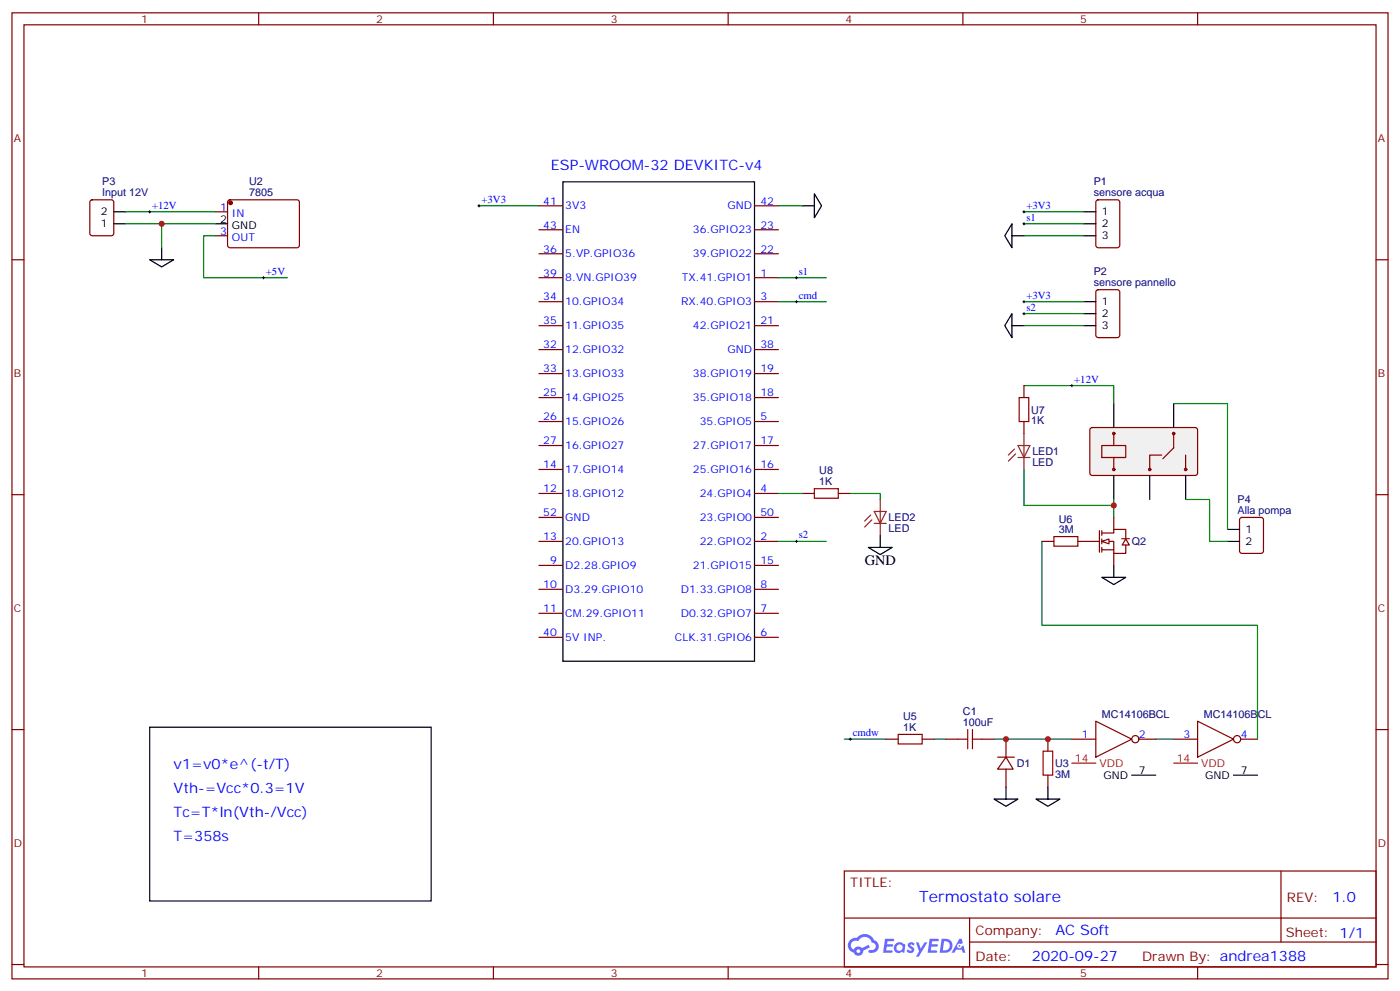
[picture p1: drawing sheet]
<svg xmlns="http://www.w3.org/2000/svg" width="412mm" height="292mm" viewBox="0 0 412 292" stroke-linecap="round" stroke-linejoin="round" font-family="sans-serif">
<g fill="none" stroke="#870000" stroke-width=".35">
<path d="M3.5 3.8h405.4v284.3h-405.4zM7.1 7.3h398.2v277.3h-398.2zM76.2 3.8v3.5M145.3 3.8v3.5M214.5 3.8v3.5M283.6 3.8v3.5M352.8 3.8v3.5M3.5 76.4h3.6M405.3 76.4h3.6M3.5 145.6h3.6M405.3 145.6h3.6M3.5 214.7h3.6"/>
<path d="M405.3 214.7h3.6M248.7 256.4h156.6v28.2h-156.6zM377.3 256.4v20.9M248.7 270.2h156.5M285.6 277.3h119.6M285.6 270.2v14.1M3.5 283.9h3.6M76.2 284.6v3.5M145.3 284.6v3.5M214.5 284.6v3.5M283.6 284.6v3.5M352.8 284.6v3.5"/>
<path d="M405.3 283.9h3.6"/>
</g>
<g fill="#5487ff">
<path d="M267.7 277.5a1.22 1.22 0 0 1 1.7 .3l-.4 .6a.47 .47 0 0 0-.3-.4 .47 .47 0 0 0-.5 .2l.1 .2a1.14 1.14 0 0 1 .8 1.7 1.14 1.14 0 0 1-1.9 0l-.2-.2 .5-.5 .7 .4a.29 .29 0 0 0 .3-.2 .29 .29 0 0 0-.2-.4 1.04 1.04 0 0 1-.6-1.7z"/>
<path d="M260.7 276.3h2.4l.3 .2-.2 .5h-1.8l-.1 .9h1.5l.3 .4-.3 .3h-1.6l-.2 1.1 1.7 .1 .2 .3-.2 .3h-2.6z"/>
<path d="M273.8 276.3h2.4l.3 .2-.1 .5h-1.8l-.2 .9h1.6l.3 .4-.4 .3h-1.6l-.1 1.1 1.7 .1 .2 .3-.2 .3h-2.6z"/>
<path d="M282.6 276.3h.7l.3 1.2-.6 .4a.69 .69 0 0 0-1 .2 .69 .69 0 0 0 .4 1 .69 .69 0 0 0 .9-.6l.5-.3 .6 2.2h-.8l-.2-.8h-1.8l-.5 .8h-.8z"/>
<path d="M269.8 277.4h.8l.6 1.8 1.1-1.8h.9l-2.6 4.2h-.8l.9-1.6z"/>
<path d="M277.4 276.3l-.6 4.1h1.3a2.11 2.11 0 0 0 2.5-2.1 2.11 2.11 0 0 0-2.5-2zM278.1 277a1.39 1.39 0 0 1 1.7 1.4 1.39 1.39 0 0 1-1.8 1.3h-.3z"/>
<path d="M263.7 277.9a1.54 1.54 0 0 0-.1 2.2 1.54 1.54 0 0 0 2.2 .1l.6 .2 .3-2.3-.2-.2h-.4a1.49 1.49 0 0 0-2.4 0zM264 278.9a.94 .94 0 0 1 1.8 0 .94 .94 0 0 1-1.8 0z"/>
<path d="M250.4 276.7a2.18 2.18 0 0 0 1.1 3.7 1.44 1.44 0 0 0 1.6 .9 1.44 1.44 0 0 0 1.2-1.5l2-1-.5-.7-1.9 .9a1.47 1.47 0 0 0-2.4 .5 1.39 1.39 0 0 1-.7-2 1.39 1.39 0 0 1 2-.4 2.12 2.12 0 0 1 2.2-1.3 2.12 2.12 0 0 1 1.9 1.7 1.14 1.14 0 0 1 1.1 1.4 1.14 1.14 0 0 1-1.7 .7 .43 .43 0 0 0-.5 .4 .43 .43 0 0 0 .4 .5 1.98 1.98 0 0 0 2.5-1.3 1.98 1.98 0 0 0-1.2-2.5 3.1 3.1 0 0 0-5.3-.7l-.9 .1zM252.3 280a.55 .55 0 0 1 1.1 0 .55 .55 0 0 1-1.1 0z"/>
<circle cx="282.6" cy="278.4" r=".26"/>
</g>
<g fill="none" stroke="#000" stroke-width=".35">
<path d="M165.8 53.5h56.4v141.1h-56.4zM33.5 62.3h3.5M33.5 65.9h3.5M44.1 76.4h7.1l-3.6 2.2zM47.6 72.9v3.5M63.5 65.9h3.5M298.1 65.9v7l-2.1-3.5zM298.1 69.4h3.5M319.3 62.3h3.5M319.3 65.9h3.5M319.3 69.4h3.5M298.1 92.3v7.1l-2.1-3.6z"/>
<path d="M298.1 95.8h3.5M319.3 88.8h3.5M319.3 92.3h3.5M319.3 95.8h3.5"/>
</g>
<g fill="none" stroke="#870000" stroke-width=".35">
<path d="M26.7 59l.5-.2h5.6l.7 .4v9.5l-.4 .6-5.9 .1-.7-.5v-9.4zM67.3 59l.4-.2 20.1 .1 .4 .6-.1 13-.6 .4h-20l-.5-.7v-12.7zM323 59l.5-.2h5.6l.7 .4v13l-.4 .7h-5.9l-.7-.4v-13zM63.5 62.3h3.5M63.5 69.4h3.5M158.7 60.6h7.1M158.7 67.6h7.1M158.7 74.7h7.1M222.2 60.6h7.1M222.2 67.6h7.1M222.2 74.7h7.1M158.7 81.7h7.1"/>
<path d="M158.7 88.8h7.1M158.7 95.8h7.1M222.2 81.7h7.1M222.2 88.8h7.1M222.2 95.8h7.1M323 85.5l.5-.2h5.6l.7 .4v13l-.4 .6-5.9 .1-.7-.5v-12.9zM158.7 102.9h7.1M158.7 110h7.1M158.7 117h7.1M222.2 102.9h7.1M222.2 110h7.1M222.2 117h7.1"/>
<path d="M158.7 124.1h7.1M158.7 131.1h7.1M158.7 138.2h7.1M222.2 124.1h7.1M222.2 131.1h7.1M222.2 138.2h7.1M158.7 145.2h7.1M158.7 152.3h7.1M158.7 159.3h7.1M222.2 145.2h7.1M222.2 152.3h7.1M222.2 159.3h7.1"/>
<path d="M158.7 166.4h7.1M158.7 173.5h7.1M222.2 166.4h7.1M222.2 173.5h7.1M158.7 180.5h7.1M158.7 187.6h7.1M222.2 180.5h7.1M222.2 187.6h7.1"/>
</g>
<path d="M37 62.3h26.5M37 65.9h26.5M47.6 65.9v7M63.5 69.4h-3.5v12.3h24.7M141.1 60.6h17.6M301.6 62.3h17.7M301.6 69.4h17.7M301.6 65.9h17.7M301.6 88.8h17.7M301.6 95.8h17.7M301.6 92.3h17.7" fill="none" stroke="#008700" stroke-width=".35"/>
<path d="M140.8 60.6h.7M141.1 60.2v.7M301.3 62.3h.7M301.6 62v.7M77.3 81.7h.7M77.6 81.4v.7M301.3 88.8h.7M301.6 88.4v.7" fill="none" stroke="#000" stroke-width=".29"/>
<circle cx="67.9" cy="59.7" r=".53" fill="#870000" stroke="#870000" stroke-width=".35"/>
<path d="M321.3 126l.4-.2 30.6 .1 .5 .6-.1 13-.6 .4h-30.6l-.5-.7v-12.7z" fill="#f0f0f0" stroke="#870000" stroke-width=".35"/>
<path d="M239.9 57l2.1 3.6-2.1 3.5zM236.4 60.6h3.5M328.1 118.8v7M345.7 118.8v7M328.1 139.9v7.1M338.7 139.9v7.1M349.2 139.9v7.1M361.6 155.8h3.5M361.6 159.3h3.5M324.6 169.9h7l-3.5 2.1zM328.1 166.4v3.5" fill="none" stroke="#000" stroke-width=".35"/>
<g fill="none" stroke="#870000" stroke-width=".35">
<path d="M324.6 131.1h7v3.6h-7zM328.1 127.6v3.5M328.1 134.7v3.5M342.2 133.9h-3.5v4.3M345.7 127.6v4.2l-3.2 3.2M349.2 133.9v4.3M321 159.3h2.8M323.8 156.2v6.3M324.6 159.3h3.5v3.6h3.5v-2.5M324.6 156.9h3.5v-1.1h3.5v2.8M324.6 156.2v1.4M324.6 158.6v1.5"/>
<path d="M328.1 152.3v3.5M330.4 158.6h2.3M331.6 158.6l1.1 1.8h-2.1zM365.4 152.5l.4-.2h5.7l.6 .4 .1 9.5-.5 .6-5.9 .1-.6-.5-.1-9.4zM324.6 161.1v1.4M324.6 161.8h3.5M328.1 162.9v3.5"/>
<circle cx="328.1" cy="138.2" r=".35"/>
<circle cx="328.1" cy="127.6" r=".35"/>
<circle cx="338.7" cy="138.2" r=".35"/>
<circle cx="345.7" cy="127.6" r=".35"/>
<circle cx="349.3" cy="138.2" r=".35"/>
</g>
<path d="M229.3 60.6h7.1M229.3 81.7h14.1M229.3 88.8h14.1M301.6 113.5h26.5v5.3M345.7 118.8h15.9v37M229.3 159.3h14.1M328.1 147v5.3M349.2 147h7.1v12.3h5.3" fill="none" stroke="#008700" stroke-width=".35"/>
<path d="M301.3 65.9h.7M301.6 65.5v.7M234.2 81.7h.7M234.2 88.8h.7M234.6 81.4v.7M234.6 88.4v.7M301.3 92.3h.7M301.6 92v.7M315.4 113.5h.7M315.7 113.1v.7M234.2 159.3h.7M234.6 159v.7" fill="none" stroke="#000" stroke-width=".29"/>
<path d="M324.6 159.3l2.1-.7v1.5z" fill="#fff" stroke="#870000" stroke-width=".35"/>
<path d="M300.2 117h2.8v7.1h-2.8zM239.9 143.8h7v2.8h-7zM310.4 157.9h7.1v2.9h-7.1zM264.6 216.1h7v2.9h-7zM282.2 217.6h2.8M285 214.7v5.7M286.5 217.6h2.8M286.5 214.7v5.7M307.3 221.1h2.8v7h-2.8z" fill="none" stroke="#a10000" stroke-width=".35"/>
<g fill="none" stroke="#870000" stroke-width=".35">
<path d="M301.6 113.5v3.5M301.6 124.1v3.5M236.4 145.2h3.5M246.9 145.2h3.6M306.9 159.3h3.5M317.5 159.3h3.5M261.1 217.6h3.5M271.6 217.6h3.6M278.7 217.6h3.5M289.3 217.6h3.5M296.3 217.6v5.2M308.7 217.6v3.5"/>
<path d="M315.7 217.6h7.1M322.8 212.3l10.6 5.3-10.6 5.2zM335.5 217.6h4.9M345.7 217.6h7.1M352.8 212.3l10.6 5.3-10.6 5.2zM365.5 217.6h4.9M293.9 222.8h4.9M296.3 222.8l2.1 3.6h-4.5zM296.3 226.4v5.3M308.7 228.1v3.6"/>
<circle cx="334.4" cy="217.6" r="1.06"/>
<circle cx="364.4" cy="217.6" r="1.06"/>
</g>
<path d="M301.6 138.2v10.6h26.5M229.3 145.2h7.1M250.5 145.2h8.8v1.8M306.9 159.3v24.7h63.5v33.6M248.7 217.6h12.4M275.2 217.6h3.5M292.8 217.6h22.9M340.4 217.6h5.3" fill="none" stroke="#008700" stroke-width=".35"/>
<path d="M259.3 157.6v3.5M255.8 161.1h7l-3.5 2.1zM44.1 214h82.9v51.2h-82.9zM292.8 235.2h7.1l-3.6 2.1zM296.3 231.7v3.5M305.2 235.2h7l-3.5 2.1zM308.7 231.7v3.5M333.4 228.1h7M363.4 228.1h7" fill="none" stroke="#000" stroke-width=".35"/>
<path d="M315.7 224.6h7.1M345.7 224.6h7.1" fill="none" stroke="#f00" stroke-width=".35"/>
<path d="M43.7 62.3h.7M44.1 62v.7M250.1 217.6h.7M250.5 217.2v.7" fill="none" stroke="#000" stroke-width=".29"/>
<path d="M298.8 132.2l-1.8 1.7M299.2 133.6l-2.2 2.1M299.9 131.1h3.5l-1.8 3.6zM299.9 134.7h3.5M301.6 127.6v10.6M256.5 151.6l-1.8 1.8M256.8 153l-2.1 2.1M257.5 150.5h3.6l-1.8 3.6zM257.5 154.1h3.6M259.3 147v10.6" fill="none" stroke="#8c2424" stroke-width=".35"/>
<g fill="#c00">
<circle cx="47.6" cy="65.9" r=".88"/>
<circle cx="296.3" cy="217.6" r=".88"/>
<circle cx="308.7" cy="217.6" r=".88"/>
<circle cx="328.1" cy="148.8" r=".88"/>
</g>
<text font-size="4.6" fill="#00f" x="270.8" y="265.4">Termostato solare</text>
<g font-size="4.2" fill="#00f">
<text x="162.3" y="50">ESP-WROOM-32 DEVKITC-v4</text>
<text x="51.2" y="226.4">v1=v0*e^(-t/T)</text>
<text x="51.2" y="233.4">Vth-=Vcc*0.3=1V</text>
<text x="51.2" y="240.5">Tc=T*ln(Vth-/Vcc)</text>
<text x="51.2" y="247.5">T=358s</text>
<text x="392.5" y="265.6">1.0</text>
<text x="310.9" y="275.2">AC Soft</text>
<text x="304" y="283">2020-09-27</text>
</g>
<text font-size="4.2" x="254.7" y="166.4">GND</text>
<g font-size="3.9" fill="#800">
<text x="250.5" y="260.9">TITLE:</text>
<text x="379.1" y="265.6">REV:</text>
<text x="287.4" y="275.1">Company:</text>
<text x="378.7" y="275.8">Sheet: 1/1</text>
<text x="287.4" y="282.8">Date:</text>
<text x="336.4" y="282.9">Drawn By: andrea1388</text>
</g>
<g font-size="3.2" fill="#800">
<text x="41.6" y="6.8">1</text>
<text x="110.8" y="6.8">2</text>
<text x="179.9" y="6.8">3</text>
<text x="249.1" y="6.8">4</text>
<text x="318.2" y="6.8">5</text>
<text x="4.1" y="41.9">A</text>
<text x="405.9" y="41.9">A</text>
<text x="4.1" y="111">B</text>
<text x="405.9" y="111">B</text>
<text x="4.1" y="180.2">C</text>
<text x="405.9" y="180.2">C</text>
<text x="4.1" y="249.3">D</text>
<text x="405.9" y="249.3">D</text>
<text x="41.6" y="287.6">1</text>
<text x="110.8" y="287.6">2</text>
<text x="179.9" y="287.6">3</text>
<text x="249.1" y="287.6">4</text>
<text x="318.2" y="287.6">5</text>
</g>
<g font-size="3.2" fill="#000080">
<text x="30.1" y="57.7">Input 12V</text>
<text x="30.1" y="54.5">P3</text>
<text x="73.4" y="57.6">7805</text>
<text x="73.4" y="54.5">U2</text>
<text x="322.2" y="54.5">P1</text>
<text x="322.2" y="57.7">sensore acqua</text>
<text x="322.2" y="81">P2</text>
<text x="322.2" y="84.2">sensore pannello</text>
<text x="303.7" y="124.8">1K</text>
<text x="303.7" y="121.7">U7</text>
<text x="304.1" y="137.1">LED</text>
<text x="304.1" y="134.1">LED1</text>
<text x="241.3" y="142.8">1K</text>
<text x="241.3" y="139.6">U8</text>
<text x="364.5" y="148.2">P4</text>
<text x="261.8" y="153.5">LED2</text>
<text x="311.9" y="153.8">U6</text>
<text x="364.5" y="151.2">Alla pompa</text>
<text x="261.8" y="156.5">LED</text>
<text x="311.9" y="156.9">3M</text>
<text x="333.4" y="160.5">Q2</text>
<text x="266" y="215.1">1K</text>
<text x="266" y="211.9">U5</text>
<text x="283.6" y="210.5">C1</text>
<text x="283.7" y="213.7">100uF</text>
<text x="324.6" y="211.2">MC14106BCL</text>
<text x="354.6" y="211.2">MC14106BCL</text>
<text x="299.5" y="225.8">D1</text>
<text x="310.8" y="225.8">U3</text>
<text x="310.8" y="229">3M</text>
</g>
<g font-size="3.2" fill="#00f">
<text x="141.8" y="59.7">+3V3</text>
<text x="44.8" y="61.5">+12V</text>
<text x="64.8" y="62">1</text>
<text x="68.3" y="63.7">IN</text>
<text x="160" y="60.2">41</text>
<text x="166.5" y="61.6">3V3</text>
<text x="214.3" y="61.6">GND</text>
<text x="224" y="60.2">42</text>
<text x="302.3" y="61.5">+3V3</text>
<text x="302.3" y="65">s1</text>
<text x="64.8" y="69">3</text>
<text x="68.3" y="70.8">OUT</text>
<text x="160" y="67.3">43</text>
<text x="166.5" y="68.7">EN</text>
<text x="204.1" y="68.7">36.GPIO23</text>
<text x="224" y="67.3">23</text>
<text x="160" y="74.3">36</text>
<text x="166.5" y="75.7">5.VP.GPIO36</text>
<text x="204.1" y="75.7">39.GPIO22</text>
<text x="224" y="74.3">22</text>
<text x="78.3" y="80.9">+5V</text>
<text x="160" y="81.4">39</text>
<text x="166.5" y="82.8">8.VN.GPIO39</text>
<text x="200.9" y="82.8">TX.41.GPIO1</text>
<text x="224" y="81.4">1</text>
<text x="235.3" y="80.9">s1</text>
<text x="160" y="88.4">34</text>
<text x="166.5" y="89.9">10.GPIO34</text>
<text x="200.6" y="89.9">RX.40.GPIO3</text>
<text x="224" y="88.4">3</text>
<text x="235.3" y="87.9">cmd</text>
<text x="302.3" y="87.9">+3V3</text>
<text x="160" y="95.5">35</text>
<text x="224" y="95.5">21</text>
<text x="302.3" y="91.4">s2</text>
<text x="166.5" y="96.9">11.GPIO35</text>
<text x="204.1" y="96.9">42.GPIO21</text>
<text x="160" y="102.6">32</text>
<text x="166.5" y="104">12.GPIO32</text>
<text x="214.3" y="104">GND</text>
<text x="224" y="102.6">38</text>
<text x="160" y="109.6">33</text>
<text x="166.5" y="111">13.GPIO33</text>
<text x="204.1" y="111">38.GPIO19</text>
<text x="224" y="109.6">19</text>
<text x="316.4" y="112.6">+12V</text>
<text x="160" y="116.7">25</text>
<text x="166.5" y="118.1">14.GPIO25</text>
<text x="204.1" y="118.1">35.GPIO18</text>
<text x="224" y="116.7">18</text>
<text x="160" y="123.7">26</text>
<text x="166.5" y="125.1">15.GPIO26</text>
<text x="206.1" y="125.1">35.GPIO5</text>
<text x="224" y="123.7">5</text>
<text x="160" y="130.8">27</text>
<text x="224" y="130.8">17</text>
<text x="160" y="137.8">14</text>
<text x="166.5" y="132.2">16.GPIO27</text>
<text x="204.1" y="132.2">27.GPIO17</text>
<text x="224" y="137.8">16</text>
<text x="166.5" y="139.2">17.GPIO14</text>
<text x="204.1" y="139.2">25.GPIO16</text>
<text x="160" y="144.9">12</text>
<text x="166.5" y="146.3">18.GPIO12</text>
<text x="206.1" y="146.3">24.GPIO4</text>
<text x="224" y="144.9">4</text>
<text x="160" y="151.9">52</text>
<text x="166.5" y="153.4">GND</text>
<text x="206.1" y="153.4">23.GPIO0</text>
<text x="224" y="151.9">50</text>
<text x="160" y="159">13</text>
<text x="166.5" y="160.4">20.GPIO13</text>
<text x="206.1" y="160.4">22.GPIO2</text>
<text x="224" y="159">2</text>
<text x="235.3" y="158.5">s2</text>
<text x="162" y="166.1">9</text>
<text x="166.5" y="167.5">D2.28.GPIO9</text>
<text x="204.1" y="167.5">21.GPIO15</text>
<text x="224" y="166.1">15</text>
<text x="160" y="173.1">10</text>
<text x="224" y="173.1">8</text>
<text x="166.5" y="174.5">D3.29.GPIO10</text>
<text x="200.5" y="174.5">D1.33.GPIO8</text>
<text x="160" y="180.2">11</text>
<text x="166.5" y="181.6">CM.29.GPIO11</text>
<text x="200.5" y="181.6">D0.32.GPIO7</text>
<text x="224" y="180.2">7</text>
<text x="160" y="187.2">40</text>
<text x="166.5" y="188.6">5V INP.</text>
<text x="198.8" y="188.6">CLK.31.GPIO6</text>
<text x="224" y="187.2">6</text>
<text x="251.2" y="216.7">cmdw</text>
<text x="318.7" y="217.2">1</text>
<text x="335.5" y="217.2">2</text>
<text x="348.6" y="217.2">3</text>
<text x="365.5" y="217.2">4</text>
</g>
<g font-size="3.2">
<text x="29.7" y="63.4">2</text>
<text x="64.8" y="65.5">2</text>
<text x="324.6" y="63.4">1</text>
<text x="29.7" y="66.9">1</text>
<text x="68.3" y="67.3">GND</text>
<text x="324.6" y="66.9">2</text>
<text x="324.6" y="70.4">3</text>
<text x="324.6" y="89.9">1</text>
<text x="324.6" y="93.4">2</text>
<text x="324.6" y="96.9">3</text>
<text x="366.9" y="156.9">1</text>
<text x="366.9" y="160.4">2</text>
<text x="335.5" y="227.8">7</text>
<text x="365.5" y="227.8">7</text>
<text x="325" y="229.2">GND</text>
<text x="355" y="229.2">GND</text>
</g>
<g font-size="3.2" fill="#f00">
<text x="316.6" y="224.3">14</text>
<text x="323.8" y="225.7">VDD</text>
<text x="346.6" y="224.3">14</text>
<text x="353.8" y="225.7">VDD</text>
</g>
</svg>
